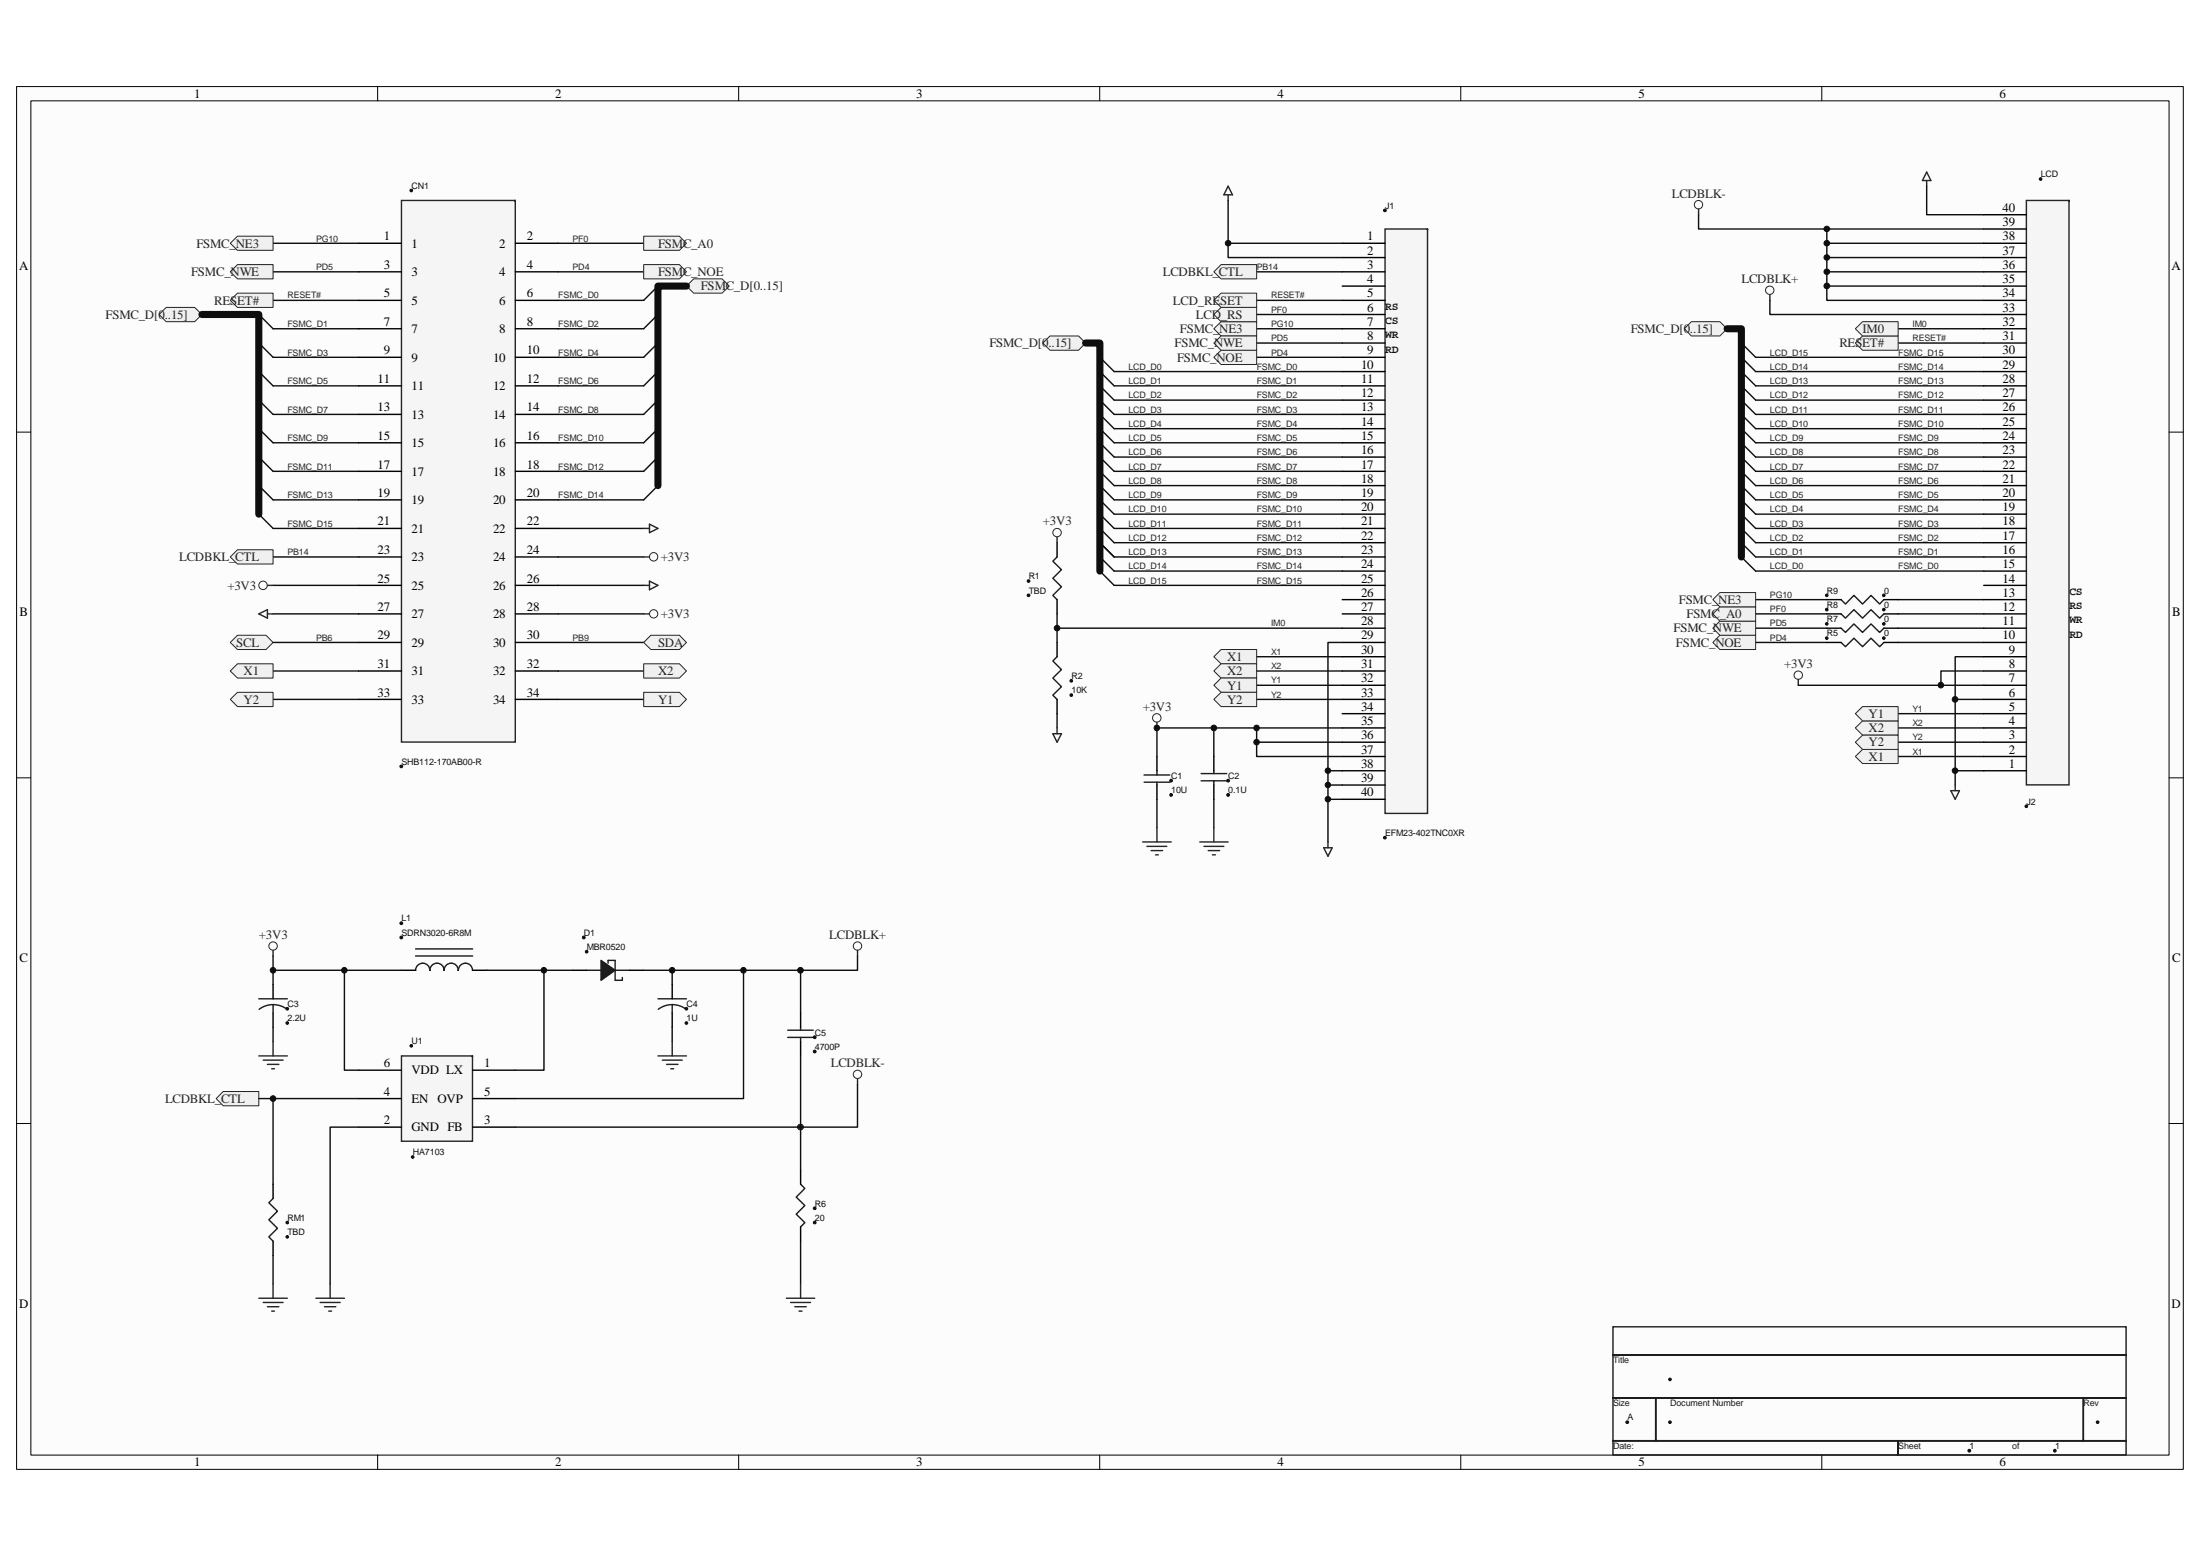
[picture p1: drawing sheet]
<svg xmlns="http://www.w3.org/2000/svg" width="297mm" height="210mm" viewBox="0 0 297 210" stroke-linecap="round" stroke-linejoin="round" font-family="sans-serif">
<path d="M2.3 11.7h292.5v186.6h-292.5z" fill="#fcfcfc"/>
<path d="M2.2 11.7h292.6v186.6h-292.6z" fill="none" stroke="#000" stroke-width=".14"/>
<path d="M4.2 13.6h288.7v182.8h-288.7z" fill="#fcfcfc"/>
<g fill="none" stroke="#000" stroke-width=".14">
<path d="M4.2 13.6h288.7v182.8h-288.7zM51 11.7v1.9M99.7 11.7v1.9M148.5 11.7v1.9M197.2 11.7v1.9M246 11.7v1.9M2.2 58.3h1.9M292.9 58.3h1.9M2.2 105h1.9M292.9 105h1.9M2.2 151.6h1.9M292.9 151.6h1.9"/>
<path d="M51 196.4v1.9M99.7 196.4v1.9M148.5 196.4v1.9M197.2 196.4v1.9M246 196.4v1.9"/>
</g>
<g fill="#0e0e0e" stroke="#0e0e0e" stroke-width=".14">
<path d="M225.4 191.8h.2v.3h-.2z" fill-rule="evenodd"/>
<path d="M283.1 191.8h.2v.3h-.2z" fill-rule="evenodd"/>
<path d="M225.4 186h.2v.3h-.2z" fill-rule="evenodd"/>
<circle cx="108.1" cy="152.1" r=".38"/>
<circle cx="219.7" cy="191.9" r=".18"/>
<circle cx="265.9" cy="195.8" r=".19"/>
<circle cx="277.4" cy="195.8" r=".18"/>
<circle cx="110" cy="140" r=".19"/>
<circle cx="110" cy="141.9" r=".19"/>
</g>
<path d="M106.4 140h3.4M106.4 139h3.4M108.1 138.6v.4M108.1 140v.6M217.8 179h69.3v3.9h-69.3zM217.8 182.9h69.3v5.7h-69.3zM217.8 188.7h5.7v5.7h-5.7zM217.8 194.4h38.5v1.9h-38.5zM223.6 188.7h57.7v5.7h-57.7zM256.3 194.4h30.8v1.9h-30.8zM281.3 188.7h5.8v5.7h-5.8z" fill="none" stroke="#1c1c1c" stroke-width=".19"/>
<g fill="none" stroke="#0e0e0e" stroke-width=".19">
<path d="M36.9 32.8h11.5M36.9 36.7h11.5M75.4 32.8h11.5M75.4 36.7h11.5M165.8 32.8h15.4M169.7 36.7h11.5M246.7 32.8h21.1M246.7 36.7h21.1M246.7 34.8h21.1M246.7 38.6h21.1M36.9 40.5h11.5M36.9 44.4h11.5"/>
<path d="M36.9 48.2h11.5M36.9 52.1h11.5M36.9 55.9h11.5M36.9 59.8h11.5M75.4 40.5h11.5M75.4 44.4h11.5M75.4 48.2h11.5M75.4 52.1h11.5M75.4 55.9h11.5M75.4 59.8h11.5M150.4 52.1h30.8M150.4 55.9h30.8"/>
<path d="M150.4 59.8h30.8M150.4 57.8h30.8M150.4 50.1h30.8M150.4 54h30.8M169.7 40.5h11.5M169.7 44.4h11.5M169.7 48.2h11.5M169.7 42.4h11.5M169.7 46.3h11.5M237 48.2h30.8M237 52.1h30.8M237 55.9h30.8"/>
<path d="M237 59.8h30.8M237 57.8h30.8M237 50.1h30.8M237 54h30.8M256.3 44.4h11.5M256.3 46.3h11.5M36.9 67.5h11.5M36.9 71.3h11.5M36.9 75.2h11.5M36.9 79h11.5M36.9 63.6h11.5M75.4 67.5h11.5"/>
<path d="M75.4 71.3h11.5M75.4 75.2h11.5M75.4 79h11.5M75.4 63.6h11.5M150.4 63.6h30.8M150.4 61.7h30.8M150.4 65.5h30.8M150.4 67.5h30.8M150.4 71.3h30.8M150.4 75.2h30.8M150.4 79h30.8M150.4 69.4h30.8"/>
<path d="M150.4 73.2h30.8M150.4 77.1h30.8M237 67.5h30.8M237 71.3h30.8M237 75.2h30.8M237 63.6h30.8M237 61.7h30.8M237 65.5h30.8M237 69.4h30.8M237 73.2h30.8M237 77.1h30.8M36.9 82.8h11.5"/>
<path d="M36.9 86.7h11.5M36.9 90.6h11.5M36.9 94.4h11.5M75.4 82.8h11.5M75.4 86.7h11.5M75.4 90.6h11.5M75.4 94.4h11.5M142.7 96.3v1.9M142.7 84.8h38.5M163.9 98.2v3.9M169.7 90.6h11.5M169.7 94.4h11.5"/>
<path d="M169.7 88.6h11.5M169.7 92.5h11.5M237 82.8h9.7M237 86.7h9.7M237 84.8h9.7M237 80.9h9.7M256.3 82.8h11.5M256.3 86.7h11.5M256.3 84.8h11.5M256.3 98.2h11.5M256.3 96.3h11.5M256.3 80.9h11.5"/>
<path d="M264 94.4h3.8M156.2 107.9v3.8M163.9 107.9v3.8M169.7 100.2h11.5M179.3 104h1.9M179.3 105.9h1.9M179.3 107.9h1.9M256.3 100.2h11.5M256.3 102.1h11.5M264 104h3.8M36.9 138.6v2M90.8 130.9v2"/>
<path d="M90.8 138.6v2M108.1 130.9v5.8M36.9 148.3v11.5M36.9 169.4v3.9M108.1 167.5v5.8"/>
</g>
<circle cx="108.1" cy="152.1" r=".38" fill="#262626" stroke="#262626" stroke-width=".14"/>
<path d="M108.1 136.7v1.9M108.1 140.6v1.9" fill="none" stroke="#000" stroke-width=".19"/>
<path d="M54.2 142.5v11.5h9.6v-11.5z" fill-rule="evenodd" fill="#f5f5f5" stroke="#262626" stroke-width=".19"/>
<path d="M246.7 82.8h1.9M254.4 82.8h1.9M48.4 144.4h5.8M48.4 152.1h5.8M48.4 148.3h5.8M63.8 144.4h5.8M63.8 152.1h5.8M63.8 148.3h5.8" fill="none" stroke="#000" stroke-width=".19"/>
<g fill="#0e0e0e" stroke="#0e0e0e" stroke-width=".14">
<path d="M55.4 141h.3v.3h-.3z" fill-rule="evenodd"/>
<path d="M55.6 156h.3v.3h-.3z" fill-rule="evenodd"/>
<path d="M246.5 82.1h.3v.3h-.3z" fill-rule="evenodd"/>
<path d="M254.2 82.1h.3v.3h-.3z" fill-rule="evenodd"/>
</g>
<path d="M248.6 82.8l.6 .6 1.1-1.1 1.2 1.1 1.1-1.1 1.2 1.1 .6-.6" fill="none" stroke="#1c1c1c" stroke-width=".19"/>
<g fill="#f5f5f5" stroke="#262626" stroke-width=".19">
<path d="M59 31.9v1.9h1.9v-1.9z" fill-rule="evenodd"/>
<path d="M62.7 31.9v1.9h1.9v-1.9z" fill-rule="evenodd"/>
<path d="M59 35.7v1.9h1.9v-1.9z" fill-rule="evenodd"/>
<path d="M62.7 35.7v1.9h1.9v-1.9z" fill-rule="evenodd"/>
<path d="M59 39.4v1.9h1.9v-1.9z" fill-rule="evenodd"/>
<path d="M62.7 39.4v1.9h1.9v-1.9z" fill-rule="evenodd"/>
<path d="M59 43.2v1.9h1.9v-1.9z" fill-rule="evenodd"/>
<path d="M62.7 43.2v1.9h1.9v-1.9z" fill-rule="evenodd"/>
<path d="M59 47.1v1.9h1.9v-1.9z" fill-rule="evenodd"/>
<path d="M62.7 47.1v1.9h1.9v-1.9z" fill-rule="evenodd"/>
<path d="M59 50.7v1.9h1.9v-1.9z" fill-rule="evenodd"/>
<path d="M62.7 50.7v1.9h1.9v-1.9z" fill-rule="evenodd"/>
<path d="M59 54.6v1.9h1.9v-1.9z" fill-rule="evenodd"/>
<path d="M62.7 54.6v1.9h1.9v-1.9z" fill-rule="evenodd"/>
<path d="M59 58.6v1.9h1.9v-1.9z" fill-rule="evenodd"/>
<path d="M62.7 58.6v1.9h1.9v-1.9z" fill-rule="evenodd"/>
<path d="M59 62.5v1.9h1.9v-1.9z" fill-rule="evenodd"/>
<path d="M62.7 62.5v1.9h1.9v-1.9z" fill-rule="evenodd"/>
<path d="M59 66.3v1.9h1.9v-1.9z" fill-rule="evenodd"/>
<path d="M62.7 66.3v1.9h1.9v-1.9z" fill-rule="evenodd"/>
<path d="M59 70.5v1.9h1.9v-1.9z" fill-rule="evenodd"/>
<path d="M62.7 70.5v1.9h1.9v-1.9z" fill-rule="evenodd"/>
<path d="M59 74.4v1.9h1.9v-1.9z" fill-rule="evenodd"/>
<path d="M62.9 74.4v1.9h1.9v-1.9z" fill-rule="evenodd"/>
<path d="M59 78v1.9h1.9v-1.9z" fill-rule="evenodd"/>
<path d="M62.9 78v1.9h1.9v-1.9z" fill-rule="evenodd"/>
<path d="M59 81.7v1.9h1.9v-1.9z" fill-rule="evenodd"/>
<path d="M62.9 81.7v1.9h1.9v-1.9z" fill-rule="evenodd"/>
<path d="M59 85.9v1.9h1.9v-1.9z" fill-rule="evenodd"/>
<path d="M62.9 85.9v1.9h1.9v-1.9z" fill-rule="evenodd"/>
<path d="M59 89.6v1.9h1.9v-1.9z" fill-rule="evenodd"/>
<path d="M62.9 89.6v1.9h1.9v-1.9z" fill-rule="evenodd"/>
<path d="M59 93.4v1.9h1.9v-1.9z" fill-rule="evenodd"/>
<path d="M62.9 93.4v1.9h1.9v-1.9z" fill-rule="evenodd"/>
<path d="M54.2 27.1v73h15.4v-73z" fill-rule="evenodd"/>
</g>
<g fill="none" stroke="#000" stroke-width=".19">
<path d="M48.4 32.8h5.8M48.4 36.7h5.8M69.6 32.8h5.8M69.6 36.7h5.8M48.4 40.5h5.8M48.4 44.4h5.8M48.4 48.2h5.8M48.4 52.1h5.8M48.4 55.9h5.8M48.4 59.8h5.8M69.6 40.5h5.8M69.6 44.4h5.8"/>
<path d="M69.6 48.2h5.8M69.6 52.1h5.8M69.6 55.9h5.8M69.6 59.8h5.8M48.4 63.6h5.8M48.4 67.5h5.8M48.4 71.3h5.8M48.4 75.2h5.8M48.4 79h5.8M69.6 63.6h5.8M69.6 67.5h5.8M69.6 71.3h5.8"/>
<path d="M69.6 75.2h5.8M69.6 79h5.8M48.4 82.8h5.8M48.4 86.7h5.8M48.4 90.6h5.8M48.4 94.4h5.8M69.6 82.8h5.8M69.6 86.7h5.8M69.6 90.6h5.8M69.6 94.4h5.8M246.7 84.8h1.9M254.4 84.8h1.9"/>
<path d="M163.9 102.1v1.9M163.9 105.9v2"/>
</g>
<g fill="#0e0e0e" stroke="#0e0e0e" stroke-width=".14">
<path d="M55.4 25.6h.3v.2h-.3z" fill-rule="evenodd"/>
<path d="M246.5 84.1h.3v.2h-.3z" fill-rule="evenodd"/>
<path d="M254.2 84.1h.3v.2h-.3z" fill-rule="evenodd"/>
<circle cx="54.2" cy="103.4" r=".18"/>
<circle cx="165.8" cy="105.3" r=".19"/>
<circle cx="165.8" cy="107.3" r=".19"/>
</g>
<path d="M248.6 84.8l.6 .5 1.1-1.1 1.2 1.1 1.1-1.1 1.2 1.1 .6-.5M162.2 105.4h3.4M162.2 104.4h3.4M163.9 104v.4M163.9 105.4v.5" fill="none" stroke="#1c1c1c" stroke-width=".19"/>
<path d="M187 30.9v78.9h5.7v-78.9z" fill-rule="evenodd" fill="#f5f5f5" stroke="#262626" stroke-width=".19"/>
<g fill="none" stroke="#000" stroke-width=".19">
<path d="M181.2 32.8h5.8M181.2 34.8h5.8M181.2 36.7h5.8M181.2 38.6h5.8M181.2 40.5h5.8M181.2 42.4h5.8M181.2 44.4h5.8M181.2 46.3h5.8M181.2 48.2h5.8M181.2 50.1h5.8M181.2 52.1h5.8M181.2 54h5.8"/>
<path d="M181.2 55.9h5.8M181.2 57.8h5.8M181.2 59.8h5.8M142.7 73.2v2M181.2 61.7h5.8M181.2 63.6h5.8M181.2 65.5h5.8M181.2 67.5h5.8M181.2 69.4h5.8M181.2 71.3h5.8M181.2 73.2h5.8M181.2 75.2h5.8"/>
<path d="M181.2 77.1h5.8M181.2 79h5.8M142.7 80.9v1.9M142.7 86.7v1.9M142.7 94.4v1.9M181.2 80.9h5.8M181.2 82.8h5.8M181.2 84.8h5.8M181.2 86.7h5.8M181.2 88.6h5.8M181.2 90.6h5.8M181.2 92.5h5.8"/>
<path d="M181.2 94.4h5.8M181.2 96.3h5.8M181.2 98.2h5.8M246.7 80.9h1.9M254.4 80.9h1.9M181.2 100.2h5.8M181.2 102.1h5.8M181.2 104h5.8M181.2 105.9h5.8M181.2 107.9h5.8M36.9 132.9v1.9M36.9 136.7v1.9"/>
<path d="M54.2 130.9h1.9M63.8 130.9h1.9M77.3 130.9h1.9M85 130.9h1.9M36.9 159.8v1.9M36.9 167.5v1.9"/>
</g>
<g fill="#0e0e0e" stroke="#0e0e0e" stroke-width=".14">
<path d="M144.5 91.7h.3v.3h-.3z" fill-rule="evenodd"/>
<path d="M144.5 93.7h.3v.2h-.3z" fill-rule="evenodd"/>
<path d="M38.7 136h.2v.3h-.2z" fill-rule="evenodd"/>
<path d="M38.7 137.9h.2v.3h-.2z" fill-rule="evenodd"/>
<path d="M246.5 80.2h.3v.3h-.3z" fill-rule="evenodd"/>
<path d="M254.2 80.2h.3v.3h-.3z" fill-rule="evenodd"/>
<path d="M38.7 164.9h.2v.2h-.2z" fill-rule="evenodd"/>
<path d="M38.7 166.8h.2v.2h-.2z" fill-rule="evenodd"/>
<circle cx="187" cy="28.4" r=".18"/>
<circle cx="187" cy="113" r=".19"/>
<circle cx="138.9" cy="78.4" r=".19"/>
<circle cx="138.9" cy="80.3" r=".19"/>
<circle cx="54.2" cy="124.6" r=".19"/>
<circle cx="54.2" cy="126.5" r=".19"/>
<circle cx="78.8" cy="126.5" r=".19"/>
<circle cx="79.2" cy="128.4" r=".18"/>
</g>
<g fill="none" stroke="#1c1c1c" stroke-width=".19">
<path d="M142.7 75.2l-.5 .5 1.1 1.2-1.1 1.1 1.1 1.2-1.1 1.1 .5 .6M142.7 88.6l-.5 .6 1.1 1.2-1.1 1.1 1.1 1.2-1.1 1.1 .5 .6M248.6 80.9l.6 .6 1.1-1.2 1.2 1.2 1.1-1.2 1.2 1.2 .6-.6M34.9 134.8h3.9M35 136.2a3.1 3.1 0 0 1 1.9-.6 3 3 0 0 1 1.9 .6M36.9 135.6v1.1M56.1 130.9v.1a.96 .96 0 0 1 1-1 .96 .96 0 0 1 .9 1 .96 .96 0 0 1 1-1 .96 .96 0 0 1 1 1 .95 .95 0 0 1 .9-1 .95 .95 0 0 1 1 1 .95 .95 0 0 1 .9-1 .95 .95 0 0 1 1 1v-.1M56.1 128.1h7.7M56.1 129h7.7M79.2 130.9h1.9M82.1 130v-.4h1v2.7h.9v-.4M83.1 130.9h1.9"/>
<path d="M36.9 161.7l-.6 .6 1.2 1.1-1.2 1.2 1.2 1.2-1.2 1.1 .6 .6"/>
</g>
<path d="M81.1 129.6l2 1.3-2 1.4z" fill-rule="evenodd" fill="#1c1c1c" stroke="#1c1c1c" stroke-width=".19"/>
<path d="M273.6 27.1v78.8h5.8v-78.8z" fill-rule="evenodd" fill="#f5f5f5" stroke="#262626" stroke-width=".19"/>
<g fill="none" stroke="#000" stroke-width=".19">
<path d="M267.8 38.6h5.8M267.8 36.7h5.8M267.8 34.8h5.8M267.8 32.8h5.8M267.8 30.9h5.8M267.8 29h5.8M267.8 59.8h5.8M267.8 57.8h5.8M267.8 55.9h5.8M267.8 54h5.8M267.8 52.1h5.8M267.8 50.1h5.8"/>
<path d="M267.8 48.2h5.8M267.8 46.3h5.8M267.8 44.4h5.8M267.8 42.4h5.8M267.8 40.5h5.8M267.8 79h5.8M267.8 77.1h5.8M267.8 75.2h5.8M267.8 73.2h5.8M267.8 71.3h5.8M267.8 69.4h5.8M267.8 67.5h5.8"/>
<path d="M267.8 65.5h5.8M267.8 63.6h5.8M267.8 61.7h5.8M246.7 86.7h1.9M254.4 86.7h1.9M267.8 98.2h5.8M267.8 96.3h5.8M267.8 94.4h5.8M267.8 92.5h5.8M267.8 90.6h5.8M267.8 88.6h5.8M267.8 86.7h5.8"/>
<path d="M267.8 84.8h5.8M267.8 82.8h5.8M267.8 80.9h5.8M156.2 102.1v1.9M156.2 105.9v2M267.8 104h5.8M267.8 102.1h5.8M267.8 100.2h5.8M90.8 132.9v1.9M90.8 136.7v1.9M108.1 157.9v1.9M108.1 165.6v1.9"/>
</g>
<g fill="#0e0e0e" stroke="#0e0e0e" stroke-width=".14">
<path d="M273.5 108.7h.2v.2h-.2z" fill-rule="evenodd"/>
<path d="M275.4 24h.2v.3h-.2z" fill-rule="evenodd"/>
<path d="M246.5 86h.3v.2h-.3z" fill-rule="evenodd"/>
<path d="M254.2 86h.3v.2h-.3z" fill-rule="evenodd"/>
<path d="M92.6 136h.2v.3h-.2z" fill-rule="evenodd"/>
<path d="M92.6 137.9h.2v.3h-.2z" fill-rule="evenodd"/>
<circle cx="158.1" cy="105.3" r=".19"/>
<circle cx="158.1" cy="107.3" r=".19"/>
<circle cx="110" cy="163.1" r=".19"/>
<circle cx="110" cy="165" r=".19"/>
</g>
<path d="M248.6 86.7l.6 .6 1.1-1.2 1.2 1.2 1.1-1.2 1.2 1.2 .6-.6M154.5 104.6h3.4M154.5 105.6h3.4M156.2 104v.6M156.2 105.6v.3M88.8 134.8h3.9M88.9 136.2a3.1 3.1 0 0 1 1.9-.6 3 3 0 0 1 1.8 .6M90.8 135.6v1.1M108.1 159.8l.6 .6-1.2 1.1 1.2 1.2-1.2 1.2 1.2 1.1-.6 .6" fill="none" stroke="#1c1c1c" stroke-width=".19"/>
<g fill="#f0f0f0" stroke="#262626" stroke-width=".14">
<path d="M21.5 42.4l.9-.9h3.9l1 .9-1 1h-3.9z" fill-rule="evenodd"/>
<path d="M31.1 90.6l1-1h4.8v1.9h-4.8z" fill-rule="evenodd"/>
<path d="M31.1 94.4l1-1h4.8v2h-4.8z" fill-rule="evenodd"/>
<path d="M86.9 89.6h4.8l1 1-1 .9h-4.8z" fill-rule="evenodd"/>
<path d="M31.1 86.7l1-1h3.8l1 1-1 1h-3.8z" fill-rule="evenodd"/>
<path d="M86.9 93.4h4.8l1 1-1 1h-4.8z" fill-rule="evenodd"/>
<path d="M86.9 86.7l1-1h3.8l1 1-1 1h-3.8z" fill-rule="evenodd"/>
<path d="M92.7 38.6l1-1h3.8l1 1-1 1h-3.8z" fill-rule="evenodd"/>
<path d="M31.1 32.8l1-.9h4.8v1.9h-4.8z" fill-rule="evenodd"/>
<path d="M86.9 31.9h4.8l1 .9-1 1h-4.8z" fill-rule="evenodd"/>
<path d="M31.1 36.7l1-1h4.8v1.9h-4.8z" fill-rule="evenodd"/>
<path d="M31.1 40.5l1-.9h4.8v1.9h-4.8z" fill-rule="evenodd"/>
<path d="M86.9 35.7h4.8l1 1-1 .9h-4.8z" fill-rule="evenodd"/>
<path d="M31.1 75.2l1-1h4.8v1.9h-4.8z" fill-rule="evenodd"/>
<path d="M29.2 148.3l.9-1h4.8v1.9h-4.8z" fill-rule="evenodd"/>
<path d="M140.8 46.3l1-1h3.8l1 1-1 1h-3.8z" fill-rule="evenodd"/>
<path d="M163.9 48.2l1-.9h4.8v1.9h-4.8z" fill-rule="evenodd"/>
<path d="M163.9 44.4l1-1h4.8v1.9h-4.8z" fill-rule="evenodd"/>
<path d="M163.9 88.6l1-.9h4.8v1.9h-4.8z" fill-rule="evenodd"/>
<path d="M163.9 90.6l1-1h4.8v1.9h-4.8z" fill-rule="evenodd"/>
<path d="M163.9 92.5l1-1h4.8v1.9h-4.8z" fill-rule="evenodd"/>
<path d="M163.9 94.4l1-1h4.8v2h-4.8z" fill-rule="evenodd"/>
<path d="M163.9 36.7l1-1h4.8v1.9h-4.8z" fill-rule="evenodd"/>
<path d="M163.9 40.5l1-.9h4.8v1.9h-4.8z" fill-rule="evenodd"/>
<path d="M163.9 42.4l1-.9h4.8v1.9h-4.8z" fill-rule="evenodd"/>
<path d="M163.9 46.3l1-1h4.8v2h-4.8z" fill-rule="evenodd"/>
<path d="M250.5 102.1l1-1h4.8v1.9h-4.8z" fill-rule="evenodd"/>
<path d="M250.5 98.2l1-.9h4.8v1.9h-4.8z" fill-rule="evenodd"/>
<path d="M250.5 96.3l1-.9h4.8v1.9h-4.8z" fill-rule="evenodd"/>
<path d="M250.5 100.2l1-1h4.8v1.9h-4.8z" fill-rule="evenodd"/>
<path d="M227.4 44.4l1-1h3.8l1 1-1 .9h-3.8z" fill-rule="evenodd"/>
<path d="M250.5 46.3l1-1h4.8v2h-4.8z" fill-rule="evenodd"/>
<path d="M232.2 85.7h4.8v2h-4.8l-.9-1z" fill-rule="evenodd"/>
<path d="M231.3 84.8l.9-1h4.8v1.9h-4.8z" fill-rule="evenodd"/>
<path d="M231.3 82.8l.9-.9h4.8v1.9h-4.8z" fill-rule="evenodd"/>
<path d="M231.3 80.9l.9-.9h4.8v1.9h-4.8z" fill-rule="evenodd"/>
<path d="M250.5 44.4l1-1h4.8v1.9h-4.8z" fill-rule="evenodd"/>
</g>
<g fill="none" stroke="#262626" stroke-width=".14">
<circle cx="229.3" cy="27.6" r=".57"/>
<circle cx="239" cy="39.2" r=".57"/>
<circle cx="35.5" cy="79" r=".57"/>
<circle cx="88.2" cy="75.1" r=".57"/>
<circle cx="142.7" cy="71.9" r=".57"/>
<circle cx="88.3" cy="82.8" r=".56"/>
<circle cx="156.2" cy="96.9" r=".57"/>
<circle cx="242.8" cy="91.1" r=".57"/>
<circle cx="36.9" cy="127.7" r=".57"/>
<circle cx="115.8" cy="127.7" r=".57"/>
<circle cx="115.8" cy="145" r=".57"/>
</g>
<g fill="none" stroke="#262626" stroke-width=".19">
<path d="M165.8 25.1l.6 1.2h-1.2zM165.8 26.3v.8M229.3 28.2v.8M239 39.8v.7M260.1 23.2l.6 1.2h-1.1zM260.1 24.4v.7M36.1 79h.8M86.9 75.2h.8M86.9 79h.8M86.9 71.3h.8M87.7 70.7l1.1 .6-1.1 .6zM87.7 78.4l1.1 .6-1.1 .6z"/>
<path d="M142.7 72.5v.7M34.9 82.8l1.2-.5v1.1zM36.1 82.8h.8M86.9 82.8h.8M142.2 99h1.1l-.6 1.2zM142.7 98.2v.8M156.2 97.5v.7M242.8 91.7v.8M154.3 113.6h3.8M154.9 114.2h2.6M155.4 114.8h1.6M156 115.4h.4"/>
<path d="M156.2 111.7v1.9M162 113.6h3.8M162.6 114.2h2.6M163.1 114.8h1.6M163.7 115.4h.4M163.9 111.7v1.9M178.7 114.4h1.2l-.6 1.1zM179.3 113.6v.8M263.4 106.7h1.2l-.6 1.2zM264 105.9v.8M36.9 128.2v.8M115.8 128.2v.8"/>
<path d="M34.9 142.5h3.9M35.5 143.1h2.7M36.1 143.6h1.6M36.7 144.2h.4M36.9 140.6v1.9M88.8 142.5h3.9M89.4 143.1h2.7M90 143.6h1.5M90.6 144.2h.3M90.8 140.6v1.9M115.8 145.6v.7M34.9 175.2h3.9"/>
<path d="M35.5 175.8h2.7M36.1 176.3h1.6M36.7 176.9h.4M36.9 173.3v1.9M42.6 175.2h3.9M43.2 175.8h2.7M43.8 176.3h1.5M44.4 176.9h.4M44.6 173.3v1.9M106.2 175.2h3.8M106.7 175.8h2.7M107.3 176.3h1.6"/>
<path d="M107.9 176.9h.4M108.1 173.3v1.9"/>
</g>
<g fill="none" stroke="#0e0e0e" stroke-width=".19">
<path d="M88.8 38.6l-1.9 1.9M165.8 27.1v7.7h15.4M229.3 29v1.9h38.5M246.7 30.9v9.6h21.1M260.1 25.1v3.9h7.7M34.9 42.4l2 2M34.9 46.3l2 1.9M34.9 50.1l2 2M34.9 54l2 1.9M34.9 57.8l2 2M88.8 42.4l-1.9 2M88.8 46.3l-1.9 1.9"/>
<path d="M88.8 50.1l-1.9 2M88.8 54l-1.9 1.9M88.8 57.8l-1.9 2M148.5 48.2l1.9 1.9M148.5 50.1l1.9 2M148.5 52.1l1.9 1.9M148.5 54l1.9 1.9M148.5 55.9l1.9 1.9M148.5 57.8l1.9 2M148.5 59.8l1.9 1.9M235.1 52.1l1.9 1.9M235.1 54l1.9 1.9"/>
<path d="M235.1 55.9l1.9 1.9M235.1 57.8l1.9 2M235.1 59.8l1.9 1.9M235.1 46.3l1.9 1.9M235.1 48.2l1.9 1.9M235.1 50.1l1.9 2M239 40.5v1.9h28.8M34.9 65.5l2 2M34.9 69.4l2 1.9M34.9 61.7l2 1.9M88.8 61.7l-1.9 1.9M88.8 65.5l-1.9 2"/>
<path d="M148.5 61.7l1.9 1.9M148.5 77.1l1.9 1.9M148.5 75.2l1.9 1.9M148.5 73.2l1.9 2M148.5 71.3l1.9 1.9M148.5 69.4l1.9 1.9M148.5 67.5l1.9 1.9M148.5 65.5l1.9 2M148.5 63.6l1.9 1.9M235.1 61.7l1.9 1.9M235.1 63.6l1.9 1.9M235.1 65.5l1.9 2"/>
<path d="M235.1 67.5l1.9 1.9M235.1 69.4l1.9 1.9M235.1 71.3l1.9 1.9M235.1 73.2l1.9 2M235.1 75.2l1.9 1.9M142.7 82.8v3.9M169.7 98.2v3.9h11.5M181.2 86.7h-1.9v26.9M181.2 98.2h-25v3.9M242.8 92.5h25M267.8 90.6h-5.7v1.9M267.8 88.6h-3.8v17.3"/>
<path d="M36.9 130.9h17.3M36.9 129v3.9M46.5 130.9v13.5h1.9M65.7 130.9h11.6M73.4 130.9v13.5h-3.8M86.9 130.9h13.5M115.8 129v1.9h-15.4v17.4h-30.8M34.9 148.3h13.5M48.4 152.1h-3.8v21.2M108.1 142.5v15.4M115.8 146.3v5.8h-46.2"/>
</g>
<path d="M92.7 38.6h-3.9v26.9M27.3 42.4h7.6v27M146.6 46.3h1.9v30.8M233.2 44.4h1.9v30.8" fill="none" stroke="#0e0e0e" stroke-width=".96"/>
<g fill="#0e0e0e" stroke="#0e0e0e" stroke-width=".14">
<circle cx="36.9" cy="148.3" r=".37"/>
<circle cx="36.9" cy="130.9" r=".37"/>
<circle cx="46.5" cy="130.9" r=".38"/>
<circle cx="73.4" cy="130.9" r=".38"/>
<circle cx="90.7" cy="130.9" r=".37"/>
<circle cx="100.4" cy="130.9" r=".38"/>
<circle cx="108.1" cy="130.9" r=".38"/>
<circle cx="142.7" cy="84.8" r=".38"/>
<circle cx="156.2" cy="98.2" r=".38"/>
<circle cx="163.9" cy="98.2" r=".38"/>
<circle cx="165.8" cy="32.8" r=".38"/>
<circle cx="169.7" cy="100.2" r=".37"/>
<circle cx="169.7" cy="98.2" r=".37"/>
<circle cx="179.3" cy="107.9" r=".37"/>
<circle cx="179.3" cy="105.9" r=".37"/>
<circle cx="179.3" cy="104" r=".37"/>
<circle cx="246.7" cy="38.6" r=".38"/>
<circle cx="246.7" cy="36.7" r=".38"/>
<circle cx="246.7" cy="34.7" r=".38"/>
<circle cx="246.7" cy="32.8" r=".38"/>
<circle cx="246.7" cy="30.9" r=".38"/>
<circle cx="262" cy="92.5" r=".38"/>
<circle cx="264" cy="104" r=".38"/>
<circle cx="264" cy="94.4" r=".38"/>
</g>
<g font-size="1.7">
<text x="26.2" y="13.2">1</text>
<text x="74.9" y="13.2">2</text>
<text x="123.7" y="13.2">3</text>
<text x="172.5" y="13.2">4</text>
<text x="221.2" y="13.2">5</text>
<text x="270" y="13.2">6</text>
<text x="270.4" y="28.6">40</text>
<text x="51.8" y="32.4">1</text>
<text x="55.6" y="33.4">1</text>
<text x="67.4" y="33.4">2</text>
<text x="71.1" y="32.4">2</text>
<text x="184.6" y="32.4">1</text>
<text x="184.6" y="34.4">2</text>
<text x="270.4" y="34.4">37</text>
<text x="270.4" y="32.4">38</text>
<text x="270.4" y="30.5">39</text>
<text x="2.6" y="36.5">A</text>
<text x="51.8" y="36.3">3</text>
<text x="51.8" y="40.1">5</text>
<text x="55.6" y="37.3">3</text>
<text x="55.6" y="41.1">5</text>
<text x="67.4" y="37.3">4</text>
<text x="67.4" y="41.1">6</text>
<text x="71.1" y="36.3">4</text>
<text x="71.1" y="40.1">6</text>
<text x="184.6" y="36.3">3</text>
<text x="184.6" y="38.2">4</text>
<text x="184.6" y="40.1">5</text>
<text x="270.4" y="40.1">34</text>
<text x="270.4" y="38.2">35</text>
<text x="270.4" y="36.3">36</text>
<text x="293.2" y="36.5">A</text>
<text x="51.8" y="44">7</text>
<text x="51.8" y="47.8">9</text>
<text x="55.6" y="44.9">7</text>
<text x="67.4" y="44.9">8</text>
<text x="71.1" y="44">8</text>
<text x="71.1" y="47.8">10</text>
<text x="184.6" y="42.1">6</text>
<text x="184.6" y="44">7</text>
<text x="184.6" y="45.9">8</text>
<text x="184.6" y="47.8">9</text>
<text x="270.4" y="47.8">30</text>
<text x="270.4" y="45.9">31</text>
<text x="270.4" y="44">32</text>
<text x="270.4" y="42.1">33</text>
<text x="51" y="51.7">11</text>
<text x="55.6" y="48.8">9</text>
<text x="55.6" y="52.6">11</text>
<text x="66.6" y="48.8">10</text>
<text x="66.6" y="52.6">12</text>
<text x="71.1" y="51.7">12</text>
<text x="183.8" y="49.8">10</text>
<text x="183.8" y="51.7">11</text>
<text x="183.8" y="53.6">12</text>
<text x="270.4" y="53.6">27</text>
<text x="270.4" y="51.7">28</text>
<text x="270.4" y="49.8">29</text>
<text x="51" y="55.5">13</text>
<text x="51" y="59.4">15</text>
<text x="55.6" y="56.5">13</text>
<text x="66.6" y="56.5">14</text>
<text x="71.1" y="55.5">14</text>
<text x="71.1" y="59.4">16</text>
<text x="183.8" y="55.5">13</text>
<text x="183.8" y="57.4">14</text>
<text x="183.8" y="59.4">15</text>
<text x="270.4" y="59.4">24</text>
<text x="270.4" y="57.4">25</text>
<text x="270.4" y="55.5">26</text>
<text x="51" y="63.2">17</text>
<text x="55.6" y="60.3">15</text>
<text x="55.6" y="64.2">17</text>
<text x="66.6" y="60.3">16</text>
<text x="66.6" y="64.2">18</text>
<text x="71.1" y="63.2">18</text>
<text x="183.8" y="61.3">16</text>
<text x="183.8" y="63.2">17</text>
<text x="183.8" y="65.2">18</text>
<text x="270.4" y="65.2">21</text>
<text x="270.4" y="63.2">22</text>
<text x="270.4" y="61.3">23</text>
<text x="51" y="67.1">19</text>
<text x="51" y="70.9">21</text>
<text x="55.6" y="68">19</text>
<text x="55.6" y="71.9">21</text>
<text x="66.6" y="68">20</text>
<text x="66.6" y="71.9">22</text>
<text x="71.1" y="67.1">20</text>
<text x="71.1" y="70.9">22</text>
<text x="183.8" y="67.1">19</text>
<text x="183.8" y="69">20</text>
<text x="183.8" y="70.9">21</text>
<text x="270.4" y="70.9">18</text>
<text x="270.4" y="69">19</text>
<text x="270.4" y="67.1">20</text>
<text x="51" y="74.8">23</text>
<text x="55.6" y="75.7">23</text>
<text x="66.6" y="75.7">24</text>
<text x="71.1" y="74.8">24</text>
<text x="183.8" y="72.8">22</text>
<text x="183.8" y="74.8">23</text>
<text x="183.8" y="76.7">24</text>
<text x="270.4" y="76.7">15</text>
<text x="270.4" y="74.8">16</text>
<text x="270.4" y="72.8">17</text>
<text x="2.6" y="83.1">B</text>
<text x="51" y="78.6">25</text>
<text x="51" y="82.5">27</text>
<text x="55.6" y="79.6">25</text>
<text x="55.6" y="83.4">27</text>
<text x="66.6" y="79.6">26</text>
<text x="66.6" y="83.4">28</text>
<text x="71.1" y="78.6">26</text>
<text x="71.1" y="82.5">28</text>
<text x="183.8" y="78.6">25</text>
<text x="183.8" y="80.5">26</text>
<text x="183.8" y="82.5">27</text>
<text x="270.4" y="82.5">12</text>
<text x="270.4" y="80.5">13</text>
<text x="270.4" y="78.6">14</text>
<text x="293.3" y="83.1">B</text>
<text x="51" y="86.3">29</text>
<text x="55.6" y="87.3">29</text>
<text x="66.6" y="87.3">30</text>
<text x="71.1" y="86.3">30</text>
<text x="183.8" y="84.4">28</text>
<text x="183.8" y="86.3">29</text>
<text x="183.8" y="88.2">30</text>
<text x="270.4" y="86.3">10</text>
<text x="270.4" y="84.4">11</text>
<text x="271.2" y="88.2">9</text>
<text x="51" y="90.1">31</text>
<text x="51" y="94">33</text>
<text x="55.6" y="91.1">31</text>
<text x="55.6" y="95">33</text>
<text x="66.6" y="91.1">32</text>
<text x="66.6" y="95">34</text>
<text x="71.1" y="90.1">32</text>
<text x="71.1" y="94">34</text>
<text x="183.8" y="90.1">31</text>
<text x="183.8" y="92.1">32</text>
<text x="183.8" y="94">33</text>
<text x="183.8" y="95.9">34</text>
<text x="271.2" y="95.9">5</text>
<text x="271.2" y="94">6</text>
<text x="271.2" y="92.1">7</text>
<text x="271.2" y="90.1">8</text>
<text x="183.8" y="97.9">35</text>
<text x="183.8" y="99.8">36</text>
<text x="183.8" y="101.7">37</text>
<text x="271.2" y="101.7">2</text>
<text x="271.2" y="99.8">3</text>
<text x="271.2" y="97.9">4</text>
<text x="183.8" y="103.6">38</text>
<text x="183.8" y="105.5">39</text>
<text x="183.8" y="107.5">40</text>
<text x="271.2" y="103.6">1</text>
<text x="2.6" y="129.8">C</text>
<text x="293.3" y="129.8">C</text>
<text x="51.8" y="147.9">4</text>
<text x="51.8" y="144">6</text>
<text x="55.6" y="148.8">EN</text>
<text x="55.6" y="145">VDD LX</text>
<text x="59.1" y="148.8">OVP</text>
<text x="65.4" y="144">1</text>
<text x="65.4" y="147.9">5</text>
<text x="51.8" y="151.7">2</text>
<text x="55.6" y="152.7">GND FB</text>
<text x="65.4" y="151.7">3</text>
<text x="2.6" y="176.5">D</text>
<text x="293.2" y="176.5">D</text>
<text x="26.2" y="197.9">1</text>
<text x="74.9" y="197.9">2</text>
<text x="123.7" y="197.9">3</text>
<text x="172.5" y="197.9">4</text>
<text x="221.2" y="197.9">5</text>
<text x="270" y="197.9">6</text>
</g>
<g font-size="1.7" fill="#262626">
<text x="225.7" y="26.7">LCDBLK-</text>
<text x="26.5" y="33.4">FSMC_NE3</text>
<text x="88.9" y="33.4">FSMC_A0</text>
<text x="25.8" y="37.3">FSMC_NWE</text>
<text x="28.9" y="41.1">RESET#</text>
<text x="88.9" y="37.3">FSMC_NOE</text>
<text x="94.6" y="39.2">FSMC_D[0..15]</text>
<text x="157" y="37.3">LCDBKL_CTL</text>
<text x="158.4" y="41.1">LCD_RESET</text>
<text x="235.1" y="38.2">LCDBLK+</text>
<text x="14.2" y="43">FSMC_D[0..15]</text>
<text x="133.6" y="46.9">FSMC_D[0..15]</text>
<text x="158.6" y="46.9">FSMC_NWE</text>
<text x="159.3" y="44.9">FSMC_NE3</text>
<text x="161.5" y="43">LCD_RS</text>
<text x="220.2" y="44.9">FSMC_D[0..15]</text>
<text x="248.3" y="46.9">RESET#</text>
<text x="251.5" y="44.9">IM0</text>
<text x="158.9" y="48.8">FSMC_NOE</text>
<text x="140.8" y="70.9">+3V3</text>
<text x="24.2" y="75.7">LCDBKL_CTL</text>
<text x="89.2" y="75.7">+3V3</text>
<text x="30.7" y="79.6">+3V3</text>
<text x="89.2" y="83.4">+3V3</text>
<text x="226.7" y="81.5">FSMC_NE3</text>
<text x="227.7" y="83.4">FSMC_A0</text>
<text x="31.9" y="87.3">SCL</text>
<text x="88.9" y="87.3">SDA</text>
<text x="165.7" y="89.2">X1</text>
<text x="226" y="85.3">FSMC_NWE</text>
<text x="226.3" y="87.3">FSMC_NOE</text>
<text x="32.9" y="91.1">X1</text>
<text x="32.9" y="95">Y2</text>
<text x="88.9" y="91.1">X2</text>
<text x="88.9" y="95">Y1</text>
<text x="154.3" y="95.9">+3V3</text>
<text x="165.7" y="91.1">X2</text>
<text x="165.7" y="93">Y1</text>
<text x="165.7" y="95">Y2</text>
<text x="240.9" y="90.1">+3V3</text>
<text x="252.3" y="98.8">X2</text>
<text x="252.3" y="96.9">Y1</text>
<text x="252.3" y="100.7">Y2</text>
<text x="252.3" y="102.7">X1</text>
<text x="35" y="126.7">+3V3</text>
<text x="112" y="126.7">LCDBLK+</text>
<text x="22.3" y="148.8">LCDBKL_CTL</text>
<text x="112.2" y="144">LCDBLK-</text>
</g>
<g font-size="1.5" fill="#0e0e0e">
<text x="187" y="41.8">RS</text>
<text x="187" y="43.7">CS</text>
<text x="187" y="45.7">WR</text>
<text x="187" y="47.6">RD</text>
<text x="279.4" y="80.3">CS</text>
<text x="279.4" y="82.2">RS</text>
<text x="279.4" y="84.1">WR</text>
<text x="279.4" y="86.1">RD</text>
</g>
<g font-size="1.2" fill="#0e0e0e">
<text x="275.5" y="23.9">LCD</text>
<text x="55.6" y="25.5">CN1</text>
<text x="187" y="28.2">J1</text>
<text x="138.9" y="78.2">R1</text>
<text x="138.9" y="80.1">TBD</text>
<text x="246.7" y="82">R8</text>
<text x="246.7" y="84">R7</text>
<text x="246.7" y="80.1">R9</text>
<text x="254.4" y="82">0</text>
<text x="254.4" y="84">0</text>
<text x="254.4" y="80.1">0</text>
<text x="246.7" y="85.9">R5</text>
<text x="254.4" y="85.9">0</text>
<text x="144.7" y="91.7">R2</text>
<text x="144.7" y="93.6">10K</text>
<text x="54.2" y="103.2">SHB112-170AB00-R</text>
<text x="158.1" y="105.1">C1</text>
<text x="158.1" y="107">10U</text>
<text x="165.8" y="105.1">C2</text>
<text x="165.8" y="107">0.1U</text>
<text x="187" y="112.8">EFM23-402TNC0XR</text>
<text x="273.6" y="108.6">J2</text>
<text x="54.2" y="124.4">L1</text>
<text x="54.2" y="126.3">SDRN3020-6R8M</text>
<text x="78.8" y="126.3">D1</text>
<text x="79.2" y="128.2">MBR0520</text>
<text x="38.8" y="135.9">C3</text>
<text x="38.8" y="137.8">2.2U</text>
<text x="92.7" y="135.9">C4</text>
<text x="92.7" y="137.8">1U</text>
<text x="55.6" y="140.9">U1</text>
<text x="110" y="139.7">C5</text>
<text x="110" y="141.7">4700P</text>
<text x="55.7" y="155.9">HA7103</text>
<text x="38.8" y="164.8">RM1</text>
<text x="38.8" y="166.7">TBD</text>
<text x="110" y="162.8">R6</text>
<text x="110" y="164.8">20</text>
<text x="219.7" y="191.7">A</text>
<text x="265.9" y="195.5">1</text>
<text x="277.5" y="195.5">1</text>
</g>
<g font-size="1.2" fill="#262626">
<text x="42.7" y="32.6">PG10</text>
<text x="77.3" y="32.6">PF0</text>
<text x="38.8" y="40.3">RESET#</text>
<text x="42.7" y="36.4">PD5</text>
<text x="75.4" y="40.3">FSMC_D0</text>
<text x="77.3" y="36.4">PD4</text>
<text x="169.7" y="36.4">PB14</text>
<text x="171.6" y="40.3">RESET#</text>
<text x="38.8" y="44.1">FSMC_D1</text>
<text x="38.8" y="48">FSMC_D3</text>
<text x="75.4" y="44.1">FSMC_D2</text>
<text x="75.4" y="48">FSMC_D4</text>
<text x="171.6" y="42.2">PF0</text>
<text x="171.6" y="44.1">PG10</text>
<text x="171.6" y="46.1">PD5</text>
<text x="171.6" y="48">PD4</text>
<text x="239" y="48">LCD_D15</text>
<text x="256.3" y="48">FSMC_D15</text>
<text x="258.2" y="46.1">RESET#</text>
<text x="258.2" y="44.1">IM0</text>
<text x="38.8" y="51.8">FSMC_D5</text>
<text x="75.4" y="51.8">FSMC_D6</text>
<text x="152.4" y="49.9">LCD_D0</text>
<text x="152.4" y="53.8">LCD_D2</text>
<text x="152.4" y="51.8">LCD_D1</text>
<text x="169.7" y="49.9">FSMC_D0</text>
<text x="169.7" y="53.8">FSMC_D2</text>
<text x="169.7" y="51.8">FSMC_D1</text>
<text x="239" y="53.8">LCD_D12</text>
<text x="239" y="51.8">LCD_D13</text>
<text x="239" y="49.9">LCD_D14</text>
<text x="256.3" y="53.8">FSMC_D12</text>
<text x="256.3" y="51.8">FSMC_D13</text>
<text x="256.3" y="49.9">FSMC_D14</text>
<text x="38.8" y="55.7">FSMC_D7</text>
<text x="38.8" y="59.5">FSMC_D9</text>
<text x="75.4" y="55.7">FSMC_D8</text>
<text x="75.4" y="59.5">FSMC_D10</text>
<text x="152.4" y="55.7">LCD_D3</text>
<text x="152.4" y="57.6">LCD_D4</text>
<text x="152.4" y="59.5">LCD_D5</text>
<text x="169.7" y="55.7">FSMC_D3</text>
<text x="169.7" y="57.6">FSMC_D4</text>
<text x="169.7" y="59.5">FSMC_D5</text>
<text x="239" y="59.5">LCD_D9</text>
<text x="239" y="57.6">LCD_D10</text>
<text x="239" y="55.7">LCD_D11</text>
<text x="256.3" y="59.5">FSMC_D9</text>
<text x="256.3" y="57.6">FSMC_D10</text>
<text x="256.3" y="55.7">FSMC_D11</text>
<text x="38.8" y="63.4">FSMC_D11</text>
<text x="75.4" y="63.4">FSMC_D12</text>
<text x="152.4" y="61.4">LCD_D6</text>
<text x="152.4" y="63.4">LCD_D7</text>
<text x="152.4" y="65.3">LCD_D8</text>
<text x="169.7" y="61.4">FSMC_D6</text>
<text x="169.7" y="63.4">FSMC_D7</text>
<text x="169.7" y="65.3">FSMC_D8</text>
<text x="239" y="65.3">LCD_D6</text>
<text x="239" y="63.4">LCD_D7</text>
<text x="239" y="61.4">LCD_D8</text>
<text x="256.3" y="65.3">FSMC_D6</text>
<text x="256.3" y="63.4">FSMC_D7</text>
<text x="256.3" y="61.4">FSMC_D8</text>
<text x="38.8" y="67.2">FSMC_D13</text>
<text x="38.8" y="71.1">FSMC_D15</text>
<text x="75.4" y="67.2">FSMC_D14</text>
<text x="152.4" y="67.2">LCD_D9</text>
<text x="152.4" y="69.2">LCD_D10</text>
<text x="152.4" y="71.1">LCD_D11</text>
<text x="169.7" y="69.2">FSMC_D10</text>
<text x="169.7" y="71.1">FSMC_D11</text>
<text x="169.7" y="67.2">FSMC_D9</text>
<text x="239" y="71.1">LCD_D3</text>
<text x="239" y="69.2">LCD_D4</text>
<text x="239" y="67.2">LCD_D5</text>
<text x="256.3" y="71.1">FSMC_D3</text>
<text x="256.3" y="69.2">FSMC_D4</text>
<text x="256.3" y="67.2">FSMC_D5</text>
<text x="38.8" y="74.9">PB14</text>
<text x="152.4" y="73">LCD_D12</text>
<text x="152.4" y="74.9">LCD_D13</text>
<text x="152.4" y="76.8">LCD_D14</text>
<text x="169.7" y="73">FSMC_D12</text>
<text x="169.7" y="74.9">FSMC_D13</text>
<text x="169.7" y="76.8">FSMC_D14</text>
<text x="239" y="76.8">LCD_D0</text>
<text x="239" y="73">LCD_D2</text>
<text x="239" y="74.9">LCD_D1</text>
<text x="256.3" y="76.8">FSMC_D0</text>
<text x="256.3" y="73">FSMC_D2</text>
<text x="256.3" y="74.9">FSMC_D1</text>
<text x="152.4" y="78.8">LCD_D15</text>
<text x="169.7" y="78.8">FSMC_D15</text>
<text x="239" y="82.6">PF0</text>
<text x="239" y="80.7">PG10</text>
<text x="42.7" y="86.5">PB6</text>
<text x="77.3" y="86.5">PB9</text>
<text x="171.6" y="84.5">IM0</text>
<text x="171.6" y="88.4">X1</text>
<text x="239" y="86.5">PD4</text>
<text x="239" y="84.5">PD5</text>
<text x="171.6" y="94.1">Y2</text>
<text x="171.6" y="90.3">X2</text>
<text x="171.6" y="92.2">Y1</text>
<text x="258.2" y="101.9">X1</text>
<text x="258.2" y="98">X2</text>
<text x="258.2" y="96.1">Y1</text>
<text x="258.2" y="99.9">Y2</text>
</g>
<g font-size="1.2" fill="#1c1c1c">
<text x="217.8" y="184">Title</text>
<text x="217.8" y="189.8">Size</text>
<text x="225.5" y="189.8">Document Number</text>
<text x="281.3" y="189.8">Rev</text>
<text x="217.8" y="195.5">Date:</text>
<text x="256.3" y="195.5">Sheet</text>
<text x="271.7" y="195.5">of</text>
</g>
</svg>
